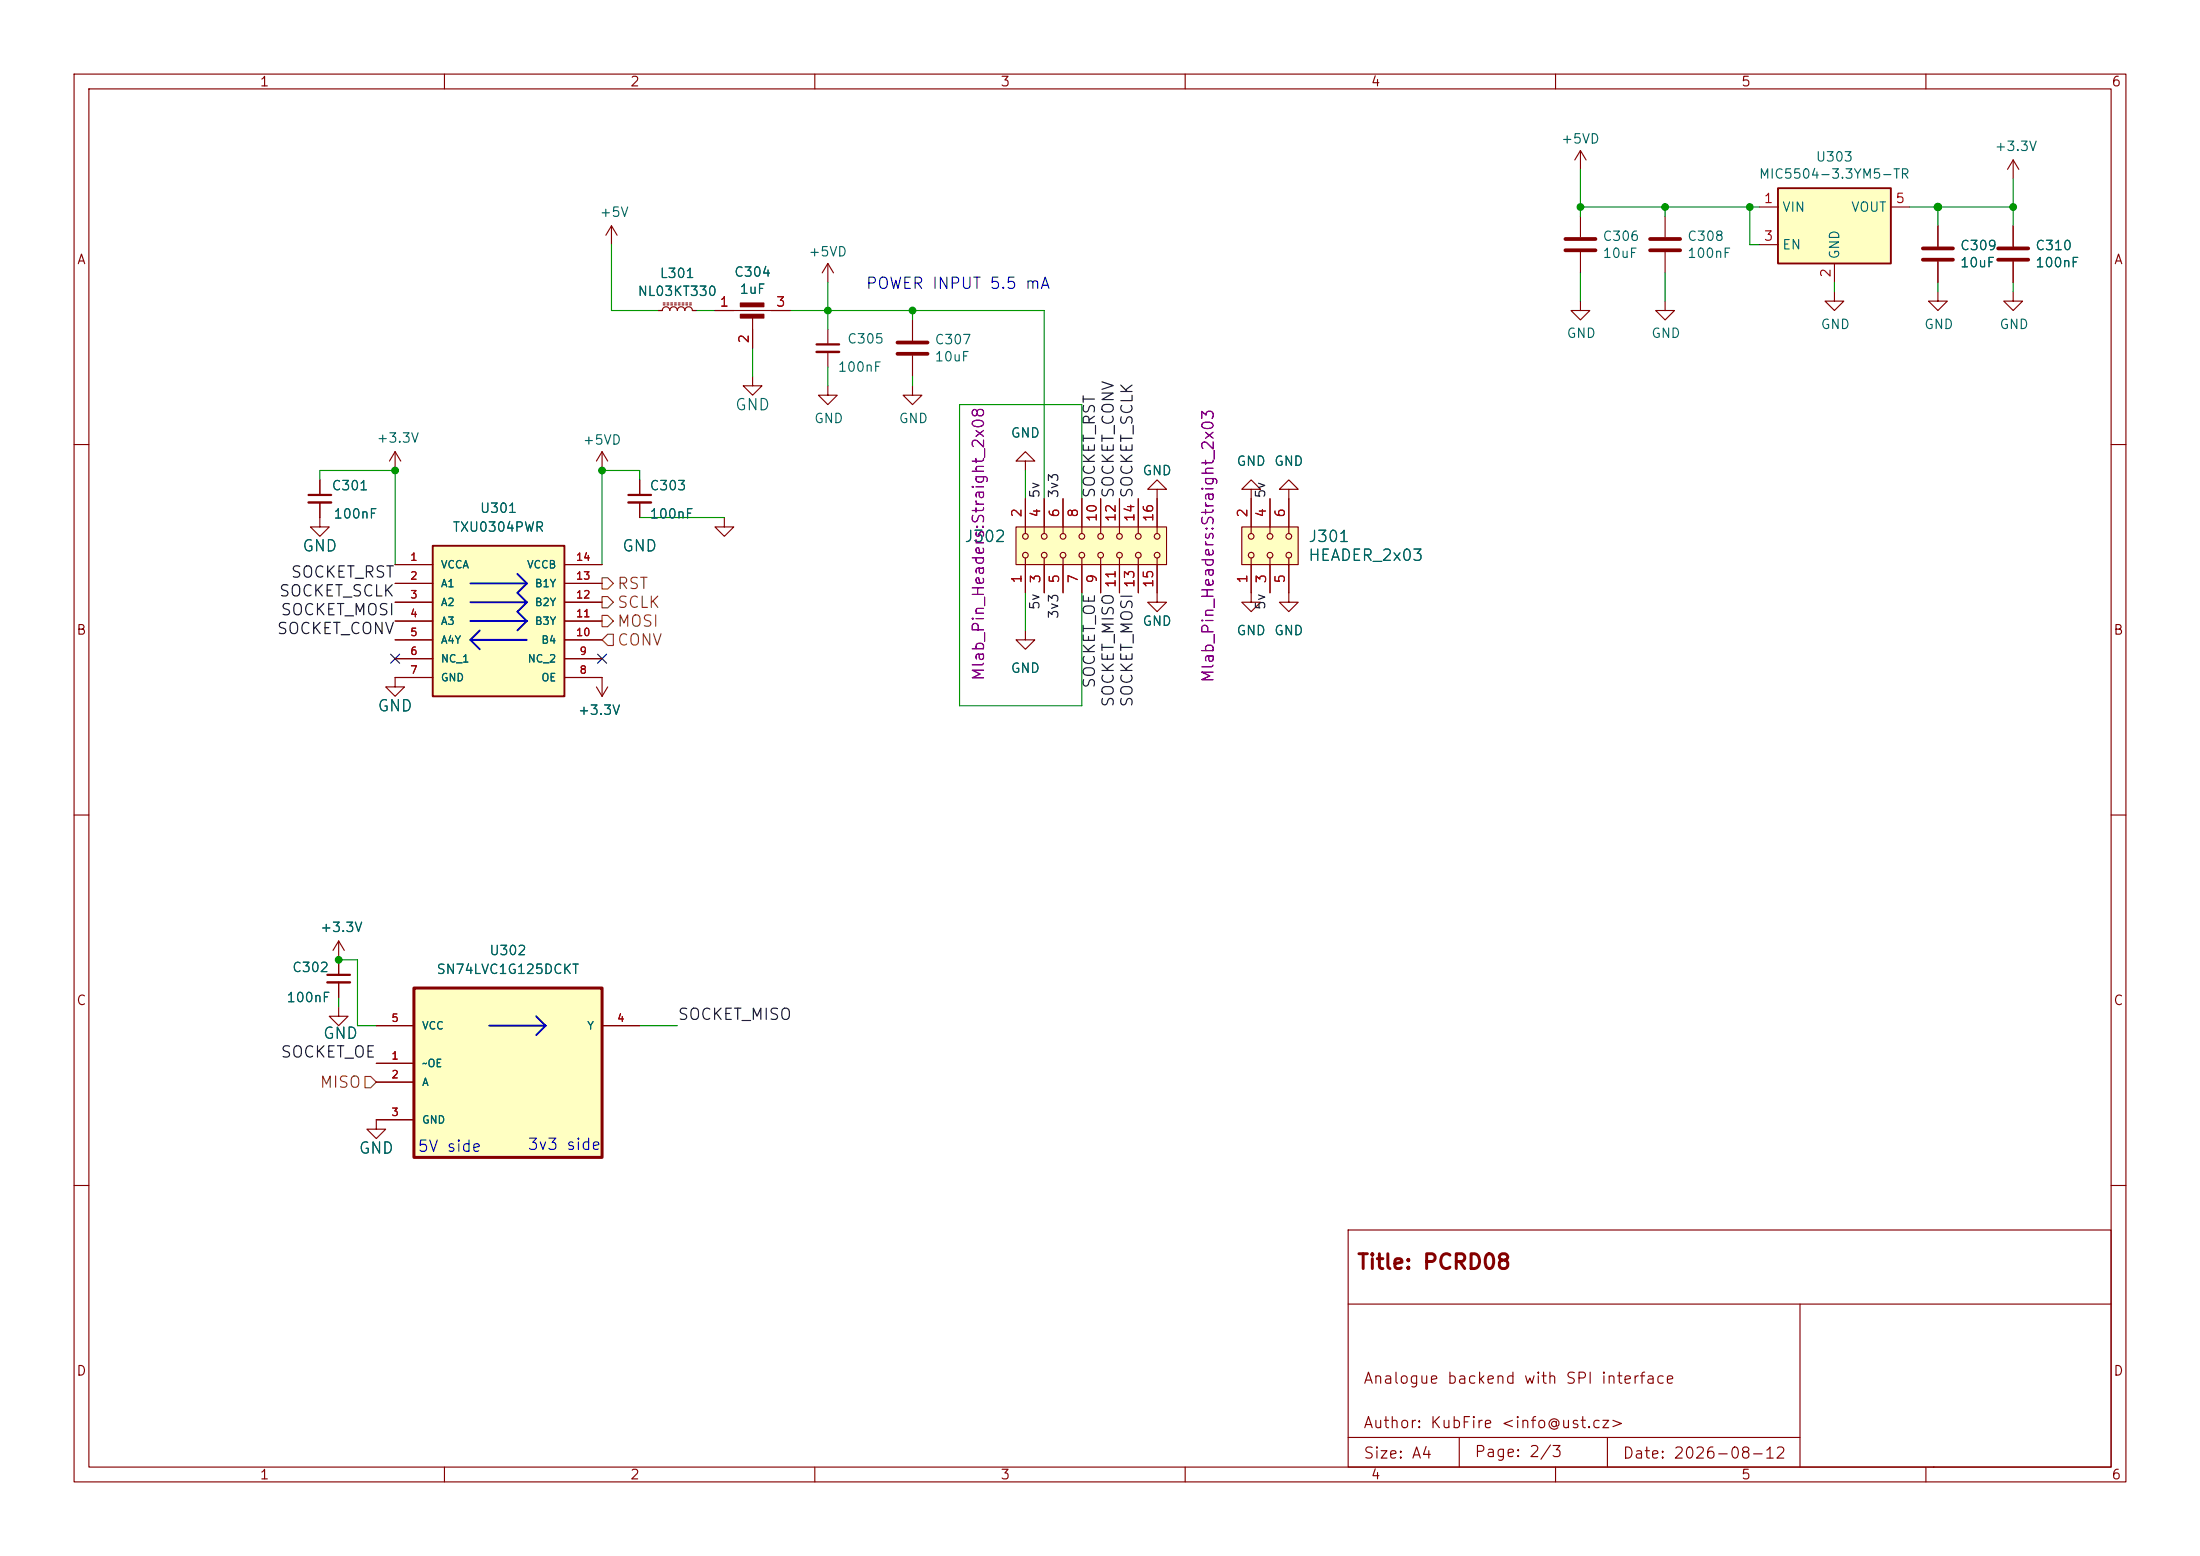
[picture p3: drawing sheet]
<svg xmlns="http://www.w3.org/2000/svg" width="297mm" height="210mm" viewBox="0 0 297 210" stroke-linecap="round" stroke-linejoin="round" font-family="sans-serif">
<g fill="none" stroke="#840000" stroke-width=".15">
<path d="M10 10h277v190h-277zM12 12h273v186h-273zM60 10v2M110 10v2M160 10v2M210 10v2M260 10v2M224.8 29.2v2.8M224.8 34v2.8M213.4 40.6v1.3h1.2l-1.2 1.3-1.3-1.3h1.3M10 60h2M138.4 62.2h1.3l-1.3-1.2-1.2 1.2h1.2v1.3"/>
<path d="M285 60h2M156.2 80v1.3h1.3l-1.3 1.3-1.3-1.3h1.3M10 110h2M285 110h2M10 160h2M182 166h103v32h-103zM182 176h103M243 176v22M285 160h2M60 198v2M110 198v2M160 198v2"/>
<path d="M182 194h61M197 194v4M210 198v2M217 194v4M260 198v2M261 198h.1"/>
</g>
<path d="M222.8 32.3h4M222.8 33.8h4" fill="none" stroke="#840000" stroke-width=".51"/>
<path d="M137.2 71.1h20.3v5.1h-20.3z" fill="#ffffc2"/>
<g fill="none" stroke="#840000" stroke-width=".15">
<path d="M247.6 39.4v1.2h1.3l-1.3 1.3-1.2-1.3h1.2M137.2 71.1h20.3v5.1h-20.3zM138.4 67.3v4.7M138.4 75.3v4.7M141 67.3v4.7M141 75.3v4.7M143.5 67.3v4.7M143.5 75.3v4.7M146 67.3v4.7M146 75.3v4.7M148.6 67.3v4.7M148.6 75.3v4.7"/>
<path d="M151.1 67.3v4.7M151.1 75.3v4.7M153.7 67.3v4.7M153.7 75.3v4.7M156.2 67.3v4.7M156.2 75.3v4.7"/>
<circle cx="138.4" cy="74.9" r=".38"/>
<circle cx="138.4" cy="72.4" r=".38"/>
<circle cx="141" cy="72.4" r=".38"/>
<circle cx="141" cy="74.9" r=".38"/>
<circle cx="143.5" cy="74.9" r=".38"/>
<circle cx="143.5" cy="72.4" r=".38"/>
<circle cx="146.1" cy="72.4" r=".38"/>
<circle cx="146.1" cy="74.9" r=".38"/>
<circle cx="148.6" cy="74.9" r=".38"/>
<circle cx="148.6" cy="72.4" r=".38"/>
<circle cx="151.1" cy="72.4" r=".38"/>
<circle cx="151.1" cy="74.9" r=".38"/>
<circle cx="153.7" cy="74.9" r=".38"/>
<circle cx="153.7" cy="72.4" r=".38"/>
<circle cx="156.2" cy="74.9" r=".38"/>
<circle cx="156.2" cy="72.4" r=".38"/>
</g>
<path d="M240 25.4h15.3v10.2h-15.3z" fill="#ffffc2"/>
<path d="M240 25.4h15.3v10.2h-15.3z" fill="none" stroke="#840000" stroke-width=".25"/>
<g fill="none" stroke="#840000" stroke-width=".15">
<path d="M213.4 29.2v2.8M213.4 34v2.8M237.5 27.9h2.5M237.5 33h2.5M247.6 35.6v2.5M255.3 27.9h2.5M261.6 39.4v1.2h1.3l-1.3 1.3-1.3-1.3h1.3M261.6 30.5v2.8M261.6 35.3v2.8M271.8 39.4v1.2h1.2l-1.2 1.3-1.3-1.3h1.3M271.8 21.6l-.8 1.3M271.8 21.6l.7 1.3"/>
<path d="M271.8 21.6v2.5M271.8 30.5v2.8M271.8 35.3v2.8M96.5 41.9h10.2M101.6 50.8v1.3h1.3l-1.3 1.2-1.3-1.2h1.3M101.6 42.7v4.3M111.8 52.1v1.2h1.2l-1.2 1.3-1.3-1.3h1.3M123.2 52.1v1.2h1.3l-1.3 1.3-1.3-1.3h1.3M123.2 43.2v2.8M123.2 48v2.8M224.8 40.6v1.3h1.3l-1.3 1.3-1.3-1.3h1.3M53.3 61l-.7 1.2"/>
<path d="M53.3 61l.8 1.2M53.3 61v2.5M81.3 61l-.8 1.2M81.3 61l.7 1.2M81.3 61v2.5M156.2 66h1.3l-1.3-1.2-1.3 1.2h1.3v1.3M138.4 85.1v1.3h1.3l-1.3 1.2-1.2-1.2h1.2"/>
</g>
<path d="M211.3 32.3h4.1M211.3 33.8h4.1M259.6 33.5h4.1M259.6 35.1h4.1M269.7 33.5h4.1M269.7 35.1h4.1M121.2 46.2h4M121.2 47.8h4" fill="none" stroke="#840000" stroke-width=".51"/>
<g fill="#840000" stroke="#840000" stroke-width=".15">
<path d="M99.9 42.4h3.2v.5h-3.2z"/>
<path d="M99.9 40.9h3.2v.5h-3.2z"/>
</g>
<path d="M58.4 73.7h17.8v20.3h-17.8z" fill="#ffffc2"/>
<path d="M58.4 73.7h17.8v20.3h-17.8z" fill="none" stroke="#840000" stroke-width=".25"/>
<g fill="none" stroke="#840000" stroke-width=".15">
<path d="M82.5 30.5l-.7 1.3M82.5 30.5l.8 1.3M82.5 30.5v2.5M111.8 35.6l-.8 1.2M111.8 35.6l.7 1.2M111.8 35.6v2.5M88.9 41.9h.5a.51 .51 0 0 1 .5-.5 .51 .51 0 0 1 .5 .5 .51 .51 0 0 1 .5-.5 .51 .51 0 0 1 .5 .5 .51 .51 0 0 1 .5-.5 .51 .51 0 0 1 .6 .5 .51 .51 0 0 1 .5-.5 .51 .51 0 0 1 .5 .5h.5M89.5 41.1h.3M89.5 40.9h.3M90 41.1h.3M90 40.9h.3M90.6 41.1h.2"/>
<path d="M90.6 40.9h.2M91.1 41.1h.2M91.1 40.9h.2M91.6 41.1h.2M91.6 40.9h.2M92.1 41.1h.2M92.1 40.9h.2M92.6 41.1h.2M92.6 40.9h.2M93.1 41.1h.2M93.1 40.9h.2M111.8 44.5v2"/>
<path d="M111.8 47.5v2M43.2 67.8v3.3h1.2l-1.2 1.3-1.3-1.3h1.3M43.2 64.8v2M53.3 76.2h5.1M53.3 78.7h5.1M76.2 76.2h5.1M76.2 78.7h5.1M86.4 64.8v2M86.4 67.8v2.1M97.8 69.9v1.2h1.3l-1.3 1.3-1.3-1.3h1.3M168.9 66h1.3l-1.3-1.2-1.3 1.2h1.3v1.3M53.3 81.3h5.1"/>
<path d="M53.3 83.8h5.1M53.3 86.4h5.1M53.3 88.9h5.1M53.3 91.4h5.1M76.2 81.3h5.1M76.2 83.8h5.1M76.2 86.4h5.1M76.2 88.9h5.1M76.2 91.4h5.1M168.9 80v1.3h1.3l-1.3 1.3-1.3-1.3h1.3M174 80v1.3h1.3l-1.3 1.3-1.3-1.3h1.3"/>
</g>
<path d="M110.2 46.5h3.1M41.7 66.8h3M84.8 66.8h3.1" fill="none" stroke="#840000" stroke-width=".3"/>
<path d="M110.2 47.5h3.1M41.7 67.8h3M84.8 67.8h3.1" fill="none" stroke="#840000" stroke-width=".33"/>
<path d="M55.9 133.4h25.4v22.8h-25.4z" fill="#ffffc2"/>
<path d="M55.9 133.4h25.4v22.8h-25.4z" fill="none" stroke="#840000" stroke-width=".41"/>
<path d="M50.8 138.4h5.1M81.3 138.4h5.1M50.8 143.5h5.1M50.8 146.1h5.1M50.8 151.1h5.1" fill="none" stroke="#840000" stroke-width=".15"/>
<path d="M167.6 71.1h7.7v5.1h-7.7z" fill="#ffffc2"/>
<g fill="none" stroke="#840000" stroke-width=".15">
<path d="M213.4 20.3l-.8 1.3M213.4 20.3l.7 1.3M213.4 20.3v2.6M261.6 30.5v2.8M261.6 35.3v2.8M271.8 30.5v2.8M271.8 35.3v2.8M88.9 41.9h.5M93.5 41.9h.5M96.5 41.9h2.6M101.6 44.5v2.5M104.1 41.9h2.6"/>
<path d="M43.2 64.8v2M43.2 67.8v2.1M53.3 76.2h5.1M53.3 78.7h5.1M76.2 76.2h5.1M76.2 78.7h5.1M86.4 64.8v2M86.4 67.8v2.1M138.4 67.3v3.8M138.4 76.2v3.8M141 67.3v3.8M141 76.2v3.8"/>
<path d="M143.5 67.3v3.8M143.5 76.2v3.8M146 67.3v3.8M146 76.2v3.8M148.6 67.3v3.8M148.6 76.2v3.8M151.1 67.3v3.8M151.1 76.2v3.8M153.7 67.3v3.8M153.7 76.2v3.8M156.2 67.3v3.8M156.2 76.2v3.8"/>
<path d="M167.6 71.1h7.7v5.1h-7.7zM168.9 67.3v4.7M168.9 75.3v4.7M171.4 67.3v4.7M171.4 75.3v4.7M174 66h1.3l-1.3-1.2-1.3 1.2h1.3v6M174 75.3v4.7M53.3 81.3h5.1M53.3 83.8h5.1M53.3 86.4h5.1M53.3 88.9h5.1M58.4 91.4h-5.1v1.3h1.3l-1.3 1.3-1.2-1.3h1.2"/>
<path d="M76.2 91.4h5.1v2.6M76.2 81.3h5.1M76.2 83.8h5.1M76.2 86.4h5.1M76.2 88.9h5.1M80.5 92.7l.8 1.3M82 92.7l-.7 1.3M45.7 135.9v1.3h1.3l-1.3 1.2-1.3-1.2h1.3M45.7 127v4.6M45.7 132.6v2M45.7 127l-.7 1.3M45.7 127l.8 1.3"/>
<path d="M50.8 138.4h5.1M81.3 138.4h5.1M50.8 143.5h5.1M50.8 146.1h5.1M55.9 151.1h-5.1v1.3h1.3l-1.3 1.3-1.3-1.3h1.3"/>
<circle cx="168.9" cy="74.9" r=".38"/>
<circle cx="168.9" cy="72.4" r=".38"/>
<circle cx="171.5" cy="74.9" r=".38"/>
<circle cx="171.5" cy="72.4" r=".38"/>
<circle cx="174" cy="74.9" r=".38"/>
<circle cx="174" cy="72.4" r=".38"/>
</g>
<path d="M44.2 131.6h3" fill="none" stroke="#840000" stroke-width=".3"/>
<path d="M44.2 132.6h3" fill="none" stroke="#840000" stroke-width=".33"/>
<path d="M81.3 78h.7l.8 .7-.8 .8h-.7zM81.3 83.1h.7l.8 .7-.8 .8h-.7zM81.3 80.5h.7l.8 .8-.8 .7h-.7zM82 85.6h.8v1.5h-.8l-.7-.7zM49.3 145.3h.7l.8 .8-.8 .7h-.7z" fill="none" stroke="#725600" stroke-width=".15"/>
<g fill="none" stroke="#0000c2" stroke-width=".25">
<path d="M63.5 78.7h7.6M69.8 77.5l1.3 1.2M71.1 78.7l-1.3 1.3 1.3 1.3M63.5 81.3h7.6M63.5 86.4h7.6M63.5 83.8h7.6M63.5 86.4l1.3 1.2M64.8 85.1l-1.3 1.3M71.1 83.8l-1.3 1.3M71.1 81.3l-1.3 1.3 1.3 1.2M66 138.4h7.7M72.4 137.2l1.3 1.2"/>
<path d="M73.7 138.4l-1.3 1.3"/>
</g>
<g fill="none" stroke="#009600" stroke-width=".15">
<path d="M82.5 33v8.9h6.4M111.8 38.1v6.4M213.4 27.9h24.1M213.4 22.9v6.3M213.4 36.8v3.8M224.8 27.9v1.3M224.8 36.8v3.8M236.2 27.9v5.1h1.3M247.6 38.1v1.3M257.8 27.9h14M261.6 27.9v2.6M261.6 38.1v1.3"/>
<path d="M271.8 24.1v6.4M271.8 38.1v1.3M94 41.9h2.5M101.6 47v3.8M106.7 41.9h34.3v25.4M111.8 49.5v2.6M123.2 41.9v1.3M123.2 50.8v1.3M43.2 64.8v-1.3h10.1v12.7M86.4 64.8v-1.3h-5.1v12.7M86.4 69.9h11.4M138.4 63.5v3.8"/>
<path d="M146 67.3v-12.7h-16.5v40.7h16.5v-15.3M138.4 80v5.1M45.7 129.5h2.6v8.9h2.5M45.7 134.6v1.3M86.4 138.4h5"/>
</g>
<path d="M52.7 88.3l1.2 1.2M53.9 88.3l-1.2 1.2M80.7 88.3l1.2 1.2M81.9 88.3l-1.2 1.2" fill="none" stroke="#000084" stroke-width=".15"/>
<g fill="#009600" stroke="#009600" stroke-width=".14">
<circle cx="45.7" cy="129.5" r=".46"/>
<circle cx="213.4" cy="27.9" r=".46"/>
<circle cx="224.8" cy="27.9" r=".46"/>
<circle cx="236.2" cy="27.9" r=".46"/>
<circle cx="271.8" cy="27.9" r=".46"/>
<circle cx="261.6" cy="27.9" r=".51"/>
<circle cx="81.3" cy="63.5" r=".46"/>
<circle cx="53.3" cy="63.5" r=".46"/>
<circle cx="111.8" cy="41.9" r=".46"/>
<circle cx="123.2" cy="41.9" r=".46"/>
</g>
<text font-size="2" fill="#840000" x="183.1" y="171.8">Title: PCRD08</text>
<g font-size="1.5" fill="#0000c2">
<text x="116.8" y="39.4">POWER INPUT 5.5 mA</text>
<text x="56.3" y="155.8">5V side</text>
<text x="71.1" y="155.6">3v3 side</text>
</g>
<g font-size="1.5" fill="#006464">
<text x="99.1" y="55.8">GND</text>
<text x="40.7" y="74.8">GND</text>
<text x="83.9" y="74.8">GND</text>
<text x="130.1" y="73.5">J302</text>
<text x="176.5" y="73.5">J301</text>
<text x="176.5" y="76.1">HEADER_2x03</text>
<text x="50.9" y="96.4">GND</text>
<text x="43.5" y="140.6">GND</text>
<text x="48.3" y="156.1">GND</text>
</g>
<g font-size="1.5" fill="#0f0f0f">
<text x="148.2" y="67.4" transform="rotate(-90 148.2 67.4)">SOCKET_RST</text>
<text x="150.7" y="67.4" transform="rotate(-90 150.7 67.4)">SOCKET_CONV</text>
<text x="153.3" y="67.4" transform="rotate(-90 153.3 67.4)">SOCKET_SCLK</text>
<text x="37.6" y="80.9">SOCKET_SCLK</text>
<text x="37.8" y="83.4">SOCKET_MOSI</text>
<text x="39.2" y="78.4">SOCKET_RST</text>
<text x="37.3" y="86">SOCKET_CONV</text>
<text x="148.2" y="93" transform="rotate(-90 148.2 93)">SOCKET_OE</text>
<text x="150.7" y="95.6" transform="rotate(-90 150.7 95.6)">SOCKET_MISO</text>
<text x="153.3" y="95.6" transform="rotate(-90 153.3 95.6)">SOCKET_MOSI</text>
<text x="37.8" y="143.1">SOCKET_OE</text>
<text x="91.4" y="138">SOCKET_MISO</text>
</g>
<g font-size="1.5" fill="#725600">
<text x="83.2" y="79.9">RST</text>
<text x="83.2" y="82.4">SCLK</text>
<text x="83.2" y="85">MOSI</text>
<text x="83.2" y="87.5">CONV</text>
<text x="43.1" y="147.2">MISO</text>
</g>
<g font-size="1.5" fill="#840084">
<text x="133.2" y="92" transform="rotate(-90 133.2 92)">Mlab_Pin_Headers:Straight_2x08</text>
<text x="164.2" y="92.2" transform="rotate(-90 164.2 92.2)">Mlab_Pin_Headers:Straight_2x03</text>
</g>
<g font-size="1.5" fill="#840000">
<text x="184" y="187.1">Analogue backend with SPI interface</text>
<text x="184" y="193.1">Author: KubFire &lt;info@ust.cz&gt;</text>
<text x="184" y="197.2">Size: A4</text>
<text x="199" y="197">Page: 2/3</text>
<text x="219" y="197.2">Date: 2026-08-12</text>
</g>
<g font-size="1.3" fill="#840000">
<text x="35" y="12">1</text>
<text x="85" y="12">2</text>
<text x="135" y="12">3</text>
<text x="185" y="12">4</text>
<text x="235" y="12">5</text>
<text x="285" y="12">6</text>
<text x="10.3" y="36">A</text>
<text x="285.3" y="36">A</text>
<text x="10.2" y="86">B</text>
<text x="285.2" y="86">B</text>
<text x="10.2" y="136">C</text>
<text x="285.2" y="136">C</text>
<text x="10.2" y="186">D</text>
<text x="285.2" y="186">D</text>
<text x="35" y="200">1</text>
<text x="85" y="200">2</text>
<text x="135" y="200">3</text>
<text x="185" y="200">4</text>
<text x="235" y="200">5</text>
<text x="285" y="200">6</text>
</g>
<g font-size="1.3" fill="#006464">
<text x="210.7" y="19.7">+5VD</text>
<text x="245" y="22.1">U303</text>
<text x="269.2" y="20.7">+3.3V</text>
<text x="80.9" y="29.6">+5V</text>
<text x="237.4" y="24.4">MIC5504-3.3YM5-TR</text>
<text x="240.5" y="28.9">VIN</text>
<text x="249.8" y="28.9">VOUT</text>
<text x="109.1" y="34.9">+5VD</text>
<text x="216.3" y="35.1">10uF</text>
<text x="216.3" y="32.8">C306</text>
<text x="227.7" y="35.1">100nF</text>
<text x="227.7" y="32.8">C308</text>
<text x="240.5" y="34">EN</text>
<text x="248.6" y="35.1" transform="rotate(-90 248.6 35.1)">GND</text>
<text x="264.5" y="34.1">C309</text>
<text x="274.7" y="34.1">C310</text>
<text x="86" y="40.3">NL03KT330</text>
<text x="89" y="37.8">L301</text>
<text x="99" y="37.7">C304</text>
<text x="99.7" y="40">1uF</text>
<text x="264.5" y="36.4">10uF</text>
<text x="274.7" y="36.4">100nF</text>
<text x="114.3" y="46.7">C305</text>
<text x="126.1" y="46.8">C307</text>
<text x="211.4" y="45.9">GND</text>
<text x="222.8" y="45.9">GND</text>
<text x="245.7" y="44.7">GND</text>
<text x="259.7" y="44.7">GND</text>
<text x="269.8" y="44.7">GND</text>
<text x="113" y="50.5">100nF</text>
<text x="126.1" y="49.1">10uF</text>
<text x="109.8" y="57.4">GND</text>
<text x="121.3" y="57.4">GND</text>
<text x="136.4" y="59.4">GND</text>
<text x="50.8" y="60.1">+3.3V</text>
<text x="78.6" y="60.3">+5VD</text>
<text x="154.1" y="64.5">GND</text>
<text x="166.8" y="63.2">GND</text>
<text x="171.9" y="63.2">GND</text>
<text x="44.7" y="66.5">C301</text>
<text x="44.9" y="70.3">100nF</text>
<text x="64.7" y="69.5">U301</text>
<text x="87.6" y="66.5">C303</text>
<text x="87.6" y="70.3">100nF</text>
<text x="61" y="72.1">TXU0304PWR</text>
<text x="154.1" y="84.8">GND</text>
<text x="166.8" y="86.1">GND</text>
<text x="171.9" y="86.1">GND</text>
<text x="136.4" y="91.1">GND</text>
<text x="77.9" y="96.8">+3.3V</text>
<text x="39.4" y="131.5">C302</text>
<text x="43.1" y="126.1">+3.3V</text>
<text x="58.8" y="131.8">SN74LVC1G125DCKT</text>
<text x="66" y="129.2">U302</text>
<text x="38.6" y="135.6">100nF</text>
</g>
<g font-size="1.3" fill="#a90000">
<text x="238" y="27.7">1</text>
<text x="255.8" y="27.7">5</text>
<text x="238" y="32.8">3</text>
<text x="97.1" y="41.7">1</text>
<text x="104.7" y="41.7">3</text>
<text x="247.4" y="37.6" transform="rotate(-90 247.4 37.6)">2</text>
<text x="101.4" y="46.5" transform="rotate(-90 101.4 46.5)">2</text>
<text x="138.2" y="69.9" transform="rotate(-90 138.2 69.9)">2</text>
<text x="140.8" y="69.9" transform="rotate(-90 140.8 69.9)">4</text>
<text x="143.3" y="69.9" transform="rotate(-90 143.3 69.9)">6</text>
<text x="145.8" y="69.9" transform="rotate(-90 145.8 69.9)">8</text>
<text x="148.4" y="70.6" transform="rotate(-90 148.4 70.6)">10</text>
<text x="150.9" y="70.6" transform="rotate(-90 150.9 70.6)">12</text>
<text x="153.5" y="70.6" transform="rotate(-90 153.5 70.6)">14</text>
<text x="156" y="70.6" transform="rotate(-90 156 70.6)">16</text>
<text x="168.7" y="69.9" transform="rotate(-90 168.7 69.9)">2</text>
<text x="171.2" y="69.9" transform="rotate(-90 171.2 69.9)">4</text>
<text x="173.8" y="69.9" transform="rotate(-90 173.8 69.9)">6</text>
<text x="138.2" y="78.8" transform="rotate(-90 138.2 78.8)">1</text>
<text x="140.8" y="78.8" transform="rotate(-90 140.8 78.8)">3</text>
<text x="143.3" y="78.8" transform="rotate(-90 143.3 78.8)">5</text>
<text x="145.8" y="78.8" transform="rotate(-90 145.8 78.8)">7</text>
<text x="148.4" y="78.8" transform="rotate(-90 148.4 78.8)">9</text>
<text x="150.9" y="79.4" transform="rotate(-90 150.9 79.4)">11</text>
<text x="153.5" y="79.4" transform="rotate(-90 153.5 79.4)">13</text>
<text x="156" y="79.4" transform="rotate(-90 156 79.4)">15</text>
<text x="168.7" y="78.8" transform="rotate(-90 168.7 78.8)">1</text>
<text x="171.2" y="78.8" transform="rotate(-90 171.2 78.8)">3</text>
<text x="173.8" y="78.8" transform="rotate(-90 173.8 78.8)">5</text>
</g>
<g font-size="1.3" fill="#0f0f0f">
<text x="140.7" y="67.3" transform="rotate(-90 140.7 67.3)">5v</text>
<text x="143.2" y="67.3" transform="rotate(-90 143.2 67.3)">3v3</text>
<text x="171.1" y="67.3" transform="rotate(-90 171.1 67.3)">5v</text>
<text x="140.7" y="82.4" transform="rotate(-90 140.7 82.4)">5v</text>
<text x="143.2" y="83.6" transform="rotate(-90 143.2 83.6)">3v3</text>
<text x="171.1" y="82.4" transform="rotate(-90 171.1 82.4)">5v</text>
</g>
<g font-size="1" fill="#a90000">
<text x="55.3" y="75.9">1</text>
<text x="77.7" y="75.9">14</text>
<text x="55.3" y="78.5">2</text>
<text x="55.3" y="81">3</text>
<text x="55.3" y="83.6">4</text>
<text x="77.7" y="83.6">11</text>
<text x="77.7" y="81">12</text>
<text x="77.7" y="78.5">13</text>
<text x="55.3" y="86.1">5</text>
<text x="55.3" y="88.6">6</text>
<text x="77.7" y="86.1">10</text>
<text x="78.2" y="88.6">9</text>
<text x="55.3" y="91.2">7</text>
<text x="78.2" y="91.2">8</text>
<text x="52.8" y="143.3">1</text>
<text x="52.8" y="138.2">5</text>
<text x="83.2" y="138.2">4</text>
<text x="52.8" y="145.8">2</text>
<text x="52.8" y="150.9">3</text>
</g>
<g font-size="1" fill="#006464">
<text x="59.4" y="77">VCCA</text>
<text x="71.1" y="77">VCCB</text>
<text x="59.4" y="79.5">A1</text>
<text x="59.4" y="82">A2</text>
<text x="72.1" y="82">B2Y</text>
<text x="72.1" y="79.5">B1Y</text>
<text x="59.4" y="84.6">A3</text>
<text x="59.4" y="87.1">A4Y</text>
<text x="59.4" y="89.7">NC_1</text>
<text x="71.2" y="89.7">NC_2</text>
<text x="72.1" y="84.6">B3Y</text>
<text x="73" y="87.1">B4</text>
<text x="59.4" y="92.2">GND</text>
<text x="73" y="92.2">OE</text>
<text x="56.9" y="139.2">VCC</text>
<text x="79.2" y="139.2">Y</text>
<text x="56.9" y="144.3">~OE</text>
<text x="56.9" y="146.8">A</text>
<text x="56.9" y="151.9">GND</text>
</g>
</svg>
